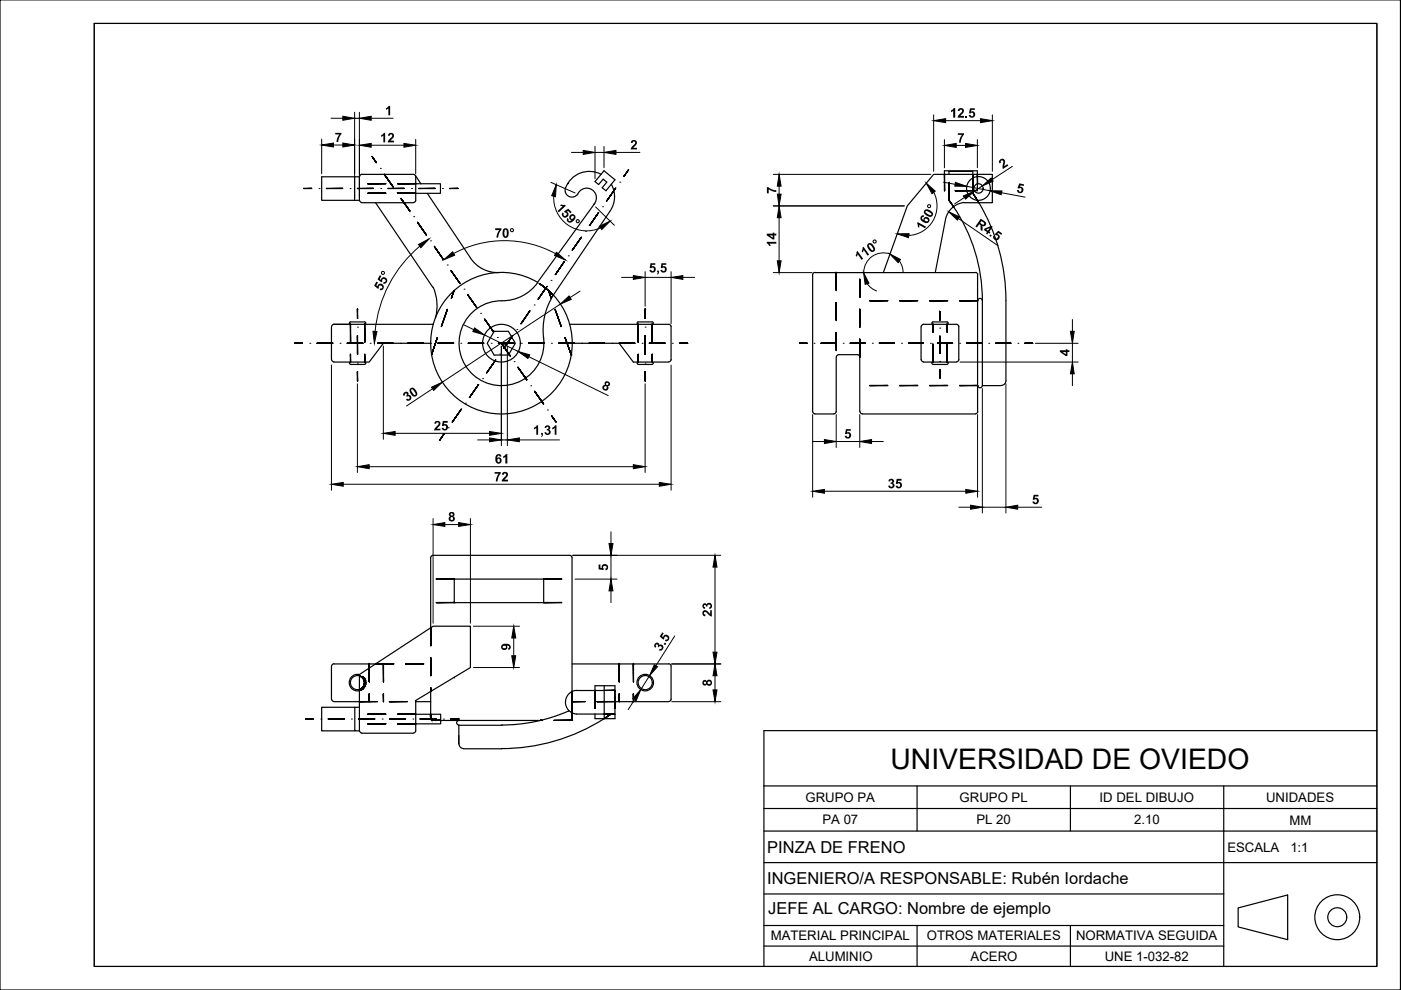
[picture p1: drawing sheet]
<svg xmlns="http://www.w3.org/2000/svg" width="297mm" height="210mm" viewBox="0 0 297 210" stroke-linecap="round" stroke-linejoin="round" font-family="sans-serif">
<!-- layer: 01_Contornos -->
<g fill="none" stroke="#000" stroke-width=".25">
<path d="M0 0h296.9v209.9h-296.9zM20 5h271.9v199.9h-271.9zM75.2 37.5v5M76.2 37.5h-8v5h7M76.2 37.5v5M76.7 37h10.9M76.7 37l-.4 .2-.1 .3M87.7 37l.4 .2v.3v5l-.2 .4h-.2M88.1 37.2l1.1 1.8M88.1 39h5.3v2h-5.3M119.9 39.8a1.5 1.5 0 0 0 1 2 1.5 1.5 0 0 0 1.9-1.1 2.05 2.05 0 0 1 2.9-.3 2.05 2.05 0 0 1 .2 3M120.3 38.9h.1"/>
<path d="M127.5 37a5.4 5.4 0 0 0-7.6 2.8M128.1 36.2l2.3 1.9-1.9 2.3-.8-.6 1-1.2-.8-.6-1 1.1-.7-.6zM129.6 39a5.4 5.4 0 0 1-.3 5.8l-12 17.8M200.2 37v-.8h7v.8M201.2 37v-.7h5v.7M207.2 39v1.4h-.9M75.2 42.5h1M76.2 42.5l.1 .2 .4 .2M76.7 43h10.9M79.6 43l12.2 17.9M90.6 41l9.1 13.7M99.7 54.7a6.9 6.9 0 0 0 6.1 3.1"/>
<path d="M126.1 43.1l-12.1 16.8M172.8 57.8h34l.4 .2 .1 .2M172.8 57.8l-.4 .2-.1 .3v28.9l.2 .5h.3M200.5 46.4l-2.2 11.4M202.2 43.8a35.5 35.5 0 0 1 6.1 19.9M204.4 42.9a4.6 4.6 0 0 0-3.9 3.5M204.4 43h6v-6h-12.4l-5.6 6.7-5.1 14.1M207.3 58.3v29M207.5 42.9a40.5 40.5 0 0 1 5.8 20.9v16.9a1.07 1.07 0 0 1-1 1.1h-4v-18M70.3 69.3v7M70.3 76.2l.1 .3 .4 .2M70.8 68.8h21"/>
<path d="M70.8 68.8h-.2l-.3 .5M74.3 77.3h3M74.3 76.8l-.2 .2 .2 .2M77.3 68.3h-3l-.2 .2 .2 .2M77.3 68.3l.3 .2-.3 .2M77.3 76.8l.3 .2-.3 .2M91.3 72.8h-10l-3 4h-7.5M91.8 60.9a9.9 9.9 0 0 1 .5 6.5M91.9 68.7l-.1 .1M104.8 70.2h3l1.5 2.6-1.5 2.5h-3l-1.5-2.5zM117.3 62.6a15 15 0 0 1-6.3 24.4 15 15 0 0 1-19.6-15.9 15 15 0 0 1 22.6-11.2 9.5 9.5 0 0 1-8.6 3.9 9 9 0 0 0-8 10 9 9 0 0 0 10.1 7.9 9 9 0 0 0 7.7-10.2M117.3 62.6a13.6 13.6 0 0 0-2 9.1"/>
<path d="M120.7 68.8h21.1l.4 .2 .1 .3M121.3 72.8h10l3 4h7.5M135.3 77.3h3M135.3 76.8l-.2 .2 .2 .2M138.3 68.3h-3l-.2 .2 .2 .2M138.3 68.3l.2 .2-.2 .2M138.3 76.8l.2 .2-.2 .2M142.3 76.2l-.3 .5h-.2M142.3 69.3v7M177.3 75.7v11.5l-.1 .3-.4 .2M177.8 75.2h4M177.8 75.2l-.4 .2-.1 .3"/>
<path d="M181.8 75.2l.4 .2 .1 .3v11.6M195.3 69.3v7M195.3 76.2l.1 .3 .4 .2M195.3 69.3l.1-.3 .4-.2h7h.2l.3 .5M195.8 76.8h7M197.8 68.3h3l.2 .2-.2 .2M197.8 77.3h3M197.8 76.8l-.2 .2 .2 .2M197.8 68.3l-.2 .2 .2 .2M200.8 76.8l.2 .2-.2 .2M203.3 76.2l-.1 .3-.4 .2M203.3 69.3v7"/>
<path d="M207.3 63.7a.49 .49 0 0 1 .5-.4 .49 .49 0 0 1 .5 .4M172.8 87.8h4M182.3 87.2l.1 .3 .4 .2M182.8 87.8h24M207.3 87.2l-.1 .3-.4 .2M207.3 81.7a.49 .49 0 0 0 .5 .5 .49 .49 0 0 0 .5-.5M91.3 133.1v-14.9l.3-.4h29.4l.3 .4v28.4M96.3 122.8h19v5h-19zM70.3 141.2v7.1M70.3 148.2l.1 .3 .4 .2M70.8 140.8h8.9M70.8 148.8h5.4"/>
<path d="M70.8 140.7l-.4 .3-.1 .2M75.2 150h-7v5h7M76.2 143l15.6-10.2h7.9v8.7l-11.6 7v6.5l-.2 .4h-.2M76.2 150h-1v5h1M76.2 143v12M76.2 143.3a1.5 1.5 0 0 0-1.9 1.4 1.5 1.5 0 0 0 1.9 1.5M76.2 143a1.76 1.76 0 0 0-2.2 1.7 1.76 1.76 0 0 0 2.2 1.7M76.2 154.9l.1 .3 .4 .2M76.7 155.5h10.9M88.1 151.4h5.3v2.1h-5.3M88.1 148.8h3.2M91.3 146.6v4.8"/>
<path d="M93.4 152.8h21.2M96.3 143.6v.1M97.3 152.8a.49 .49 0 0 0-.5 .4 .49 .49 0 0 0 .5 .5M97.3 157.7a.99 .99 0 0 0 1 1M98.3 158.8h8M106.5 153.8h-9.2v3.9M120.6 150.7a35.9 35.9 0 0 1-14.3 3M121.3 140.8h20.5M122.2 146.4h5.9M122.2 146.4a2.52 2.52 0 0 0-2.3 2.5 2.52 2.52 0 0 0 2.3 2.5h5.9M126.2 146.4v-1h4.2v7h-4.2v-1M128.1 145.4v7"/>
<path d="M128.1 152.4a40.5 40.5 0 0 1-21.8 6.3M130.4 148.8h11.4M141.8 140.7l.4 .3 .1 .2M142.3 141.2v7l-.3 .5h-.2M291.9 154.9h-129.9v50M162 176.2h129.9M162 166.6h129.9M162 171.4h129.9M194.4 166.6v9.6M226.9 166.6v9.6M259.5 166.6v38.3M162 182.9h129.9"/>
<path d="M162 189.5h97.5M162 196.2h97.5M194.4 196.2v8.7M226.9 196.2v8.7M262.5 192.5l10.5-2.7v9.4l-10.5-2.7zM162 200.6h97.5"/>
<circle cx="207.5" cy="40" r="2.52"/>
<circle cx="207.5" cy="40" r=".99"/>
<circle cx="106.3" cy="72.8" r="4"/>
<circle cx="136.8" cy="144.7" r="1.76"/>
<circle cx="136.8" cy="144.7" r="1.5"/>
<circle cx="283.5" cy="194.5" r="4.8"/>
<circle cx="283.5" cy="194.5" r="2.01"/>
</g>
<!-- layer: 02_Ocultas -->
<g fill="#000" stroke="#000" stroke-width=".21">
<path d="M78 39h3.8zM78 39l3.8-.1zM78 39l3.8-.1zM78 38.9h3.8z"/>
<path d="M84.3 39h3.8zM84.3 39l3.8-.1zM84.3 39l3.8-.1zM84.3 38.9h3.8z"/>
<path d="M207.2 37l.1 2zM207.2 37l.1 2zM207.2 37l.1 2zM207.2 37v2z"/>
<path d="M78 41h3.8zM78 41h3.8zM78 41h3.8zM78 41h3.8z"/>
<path d="M84.3 41h3.8zM84.3 41h3.8zM84.3 41h3.8zM84.3 41h3.8z"/>
<path d="M177.3 57.8v3.8zM177.3 57.8v3.8zM177.3 57.8v3.8zM177.3 57.8v3.8z"/>
<path d="M200.2 37v3.4zM200.2 37l.1 3.4zM200.2 37l.1 3.4zM200.2 37l.1 3.4z"/>
<path d="M201.2 38.7v3.8zM201.2 38.7l.1 3.8zM201.2 38.7l.1 3.8zM201.2 38.7l.1 3.8z"/>
<path d="M201.2 42.5l1 1.4zM201.2 42.5l1 1.4zM201.2 42.5l1 1.4zM201.2 42.5l1 1.4z"/>
<path d="M206.2 37.1v3.9zM206.2 37.1l.1 3.9zM206.2 37.1l.1 3.9zM206.2 37.1l.1 3.9z"/>
<path d="M202.5 40.4h3.8zM202.5 40.4h3.8zM202.5 40.4h3.8zM202.5 40.4h3.8z"/>
<path d="M206.2 41l1.3 2zM206.2 41l1.4 2zM206.2 41l1.4 2zM206.2 41l1.4 2z"/>
<path d="M74.3 68.8v3.8zM74.3 68.8v3.8zM74.3 68.8v3.8zM74.3 68.8v3.8z"/>
<path d="M74.3 75.1v1.7zM74.3 75.1v1.7zM74.3 75.1v1.7zM74.3 75.1v1.7z"/>
<path d="M77.3 68.8v3.8zM77.3 68.8v3.8zM77.3 68.8v3.8zM77.3 68.8v3.8z"/>
<path d="M77.3 75.1v1.7zM77.3 75.1v1.7zM77.3 75.1v1.7zM77.3 75.1v1.7z"/>
<path d="M92.7 71.6l-1.2 3.6zM92.7 71.6l-1.2 3.6zM92.7 71.6l-1.2 3.6zM92.8 71.6l-1.3 3.6z"/>
<path d="M94.8 65.6l-1.2 3.6zM94.8 65.6l-1.2 3.6zM94.8 65.6l-1.2 3.6zM94.9 65.6l-1.3 3.6z"/>
<path d="M96.3 61.6l-.6 1.6zM96.3 61.6l-.6 1.6zM96.3 61.6l-.6 1.6zM96.3 61.6l-.6 1.6z"/>
<path d="M114.4 60.2l.5 .3zM114.4 60.2l.5 .3zM114.4 60.2l.5 .3zM114.4 60.2l.5 .3z"/>
<path d="M114.9 60.5l.8 .6zM114.9 60.5l.8 .6zM114.9 60.5l.8 .6zM114.9 60.5l.8 .6z"/>
<path d="M115.7 61.1l.8 .8zM115.7 61.1l.8 .8zM115.7 61.1l.8 .7zM115.7 61.1l.8 .7z"/>
<path d="M116.3 61.6l.5 1.6zM116.3 61.6l.6 1.6zM116.3 61.6l.6 1.6zM116.3 61.6l.6 1.6z"/>
<path d="M116.5 61.9l.8 .7zM116.5 61.9l.8 .7zM116.5 61.9l.8 .7zM116.6 61.8l.7 .8z"/>
<path d="M117.7 65.6l1.3 3.6zM117.7 65.6l1.3 3.6zM117.7 65.6l1.3 3.6zM117.7 65.6l1.3 3.6z"/>
<path d="M119.8 71.6l1.3 3.6zM119.8 71.6l1.3 3.6zM119.8 71.6l1.3 3.6zM119.8 71.6l1.3 3.6z"/>
<path d="M135.3 68.8v3.8zM135.3 68.8v3.8zM135.3 68.8v3.8zM135.3 68.8v3.8z"/>
<path d="M135.3 75.1v1.7zM135.3 75.1v1.7zM135.3 75.1v1.7zM135.3 75.1v1.7z"/>
<path d="M138.3 68.8v3.8zM138.3 68.8v3.8zM138.3 68.8v3.8zM138.3 68.8v3.8z"/>
<path d="M138.3 75.1v1.7zM138.3 75.1v1.7zM138.3 75.1v1.7zM138.3 75.1v1.7z"/>
<path d="M177.3 64.1v3.9zM177.3 64.1v3.9zM177.3 64.1v3.9zM177.3 64.1v3.9z"/>
<path d="M177.3 70.5v3.8zM177.3 70.5v3.8zM177.3 70.5v3.8zM177.3 70.5v3.8z"/>
<path d="M182.3 71.9v3.8zM182.3 71.9v3.8zM182.3 71.9v3.8zM182.3 71.9v3.8z"/>
<path d="M182.3 65.5v3.9zM182.3 65.5v3.9zM182.3 65.5v3.9zM182.3 65.5v3.9z"/>
<path d="M182.3 59.2v3.8zM182.3 59.2v3.8zM182.3 59.2v3.8zM182.3 59.2v3.8z"/>
<path d="M184.4 63.8h3.8zM184.4 63.8l3.8-.1zM184.4 63.8l3.8-.1zM184.4 63.7h3.8z"/>
<path d="M190.8 63.8h3.8zM190.8 63.8l3.8-.1zM190.8 63.8l3.8-.1zM190.8 63.7h3.8z"/>
<path d="M197.8 73v3.8zM197.8 73v3.8zM197.8 73v3.8zM197.8 73v3.8z"/>
<path d="M197.8 68.8v1.6zM197.8 68.8v1.6zM197.8 68.8v1.6zM197.8 68.8v1.6z"/>
<path d="M200.8 73v3.8zM200.8 73v3.8zM200.8 73v3.8zM200.8 73v3.8z"/>
<path d="M200.8 68.8v1.6zM200.8 68.8v1.6zM200.8 68.8v1.6zM200.8 68.8v1.6z"/>
<path d="M197.1 63.8h3.8zM197.1 63.8l3.8-.1zM197.1 63.8l3.8-.1zM197.1 63.7h3.8z"/>
<path d="M203.5 63.8h3.8zM203.5 63.8l3.8-.1zM203.5 63.8l3.8-.1zM203.5 63.7h3.8z"/>
<path d="M184.4 81.8h3.8zM184.4 81.8l3.8-.1zM184.4 81.8l3.8-.1zM184.4 81.7h3.8z"/>
<path d="M190.8 81.8h3.8zM190.8 81.8l3.8-.1zM190.8 81.8l3.8-.1zM190.8 81.7h3.8z"/>
<path d="M197.1 81.8h3.8zM197.1 81.8l3.8-.1zM197.1 81.8l3.8-.1zM197.1 81.7h3.8z"/>
<path d="M203.5 81.8h3.8zM203.5 81.8l3.8-.1zM203.5 81.8l3.8-.1zM203.5 81.7h3.8z"/>
<path d="M91.3 133.1l.1 3.8zM91.3 133.1l.1 3.8zM91.3 133.1l.1 3.8zM91.3 133.1v3.8z"/>
<path d="M91.3 139.5l.1 3.8zM91.3 139.5l.1 3.8zM91.3 139.5l.1 3.8zM91.3 139.5v3.8z"/>
<path d="M92.5 122.8h3.8zM92.5 122.8l3.8-.1zM92.5 122.8l3.8-.1zM92.5 122.7h3.8z"/>
<path d="M92.5 127.8h3.8zM92.5 127.8l3.8-.1zM92.5 127.8l3.8-.1zM92.5 127.7h3.8z"/>
<path d="M115.3 127.7h3.8zM115.3 127.8l3.8-.1zM115.3 127.8l3.8-.1zM115.3 127.8h3.8z"/>
<path d="M115.3 122.7h3.8zM115.3 122.8l3.8-.1zM115.3 122.8l3.8-.1zM115.3 122.8h3.8z"/>
<path d="M76.2 148.7h3.8zM76.2 148.8l3.8-.1zM76.2 148.8l3.8-.1zM76.2 148.8h3.8z"/>
<path d="M76.2 146.1l.3-.1zM76.2 146.2l.3-.2zM76.2 146.2l.3-.2zM76.2 146.2l.3-.1z"/>
<path d="M76.2 146.4l.3-.1zM76.2 146.4l.3-.1zM76.2 146.4l.3-.1zM76.2 146.4l.3-.1z"/>
<path d="M76.5 146l.3-.2zM76.5 146.1l.3-.3zM76.8 145.8l-.3 .3zM76.5 146.1l.3-.2z"/>
<path d="M76.2 143.4h.3zM76.2 143.4h.3zM76.2 143.3l.3 .1zM76.2 143.3l.3 .1z"/>
<path d="M76.5 146.3l.4-.2zM76.5 146.3l.4-.2zM76.5 146.3l.4-.2zM76.5 146.3l.4-.2z"/>
<path d="M76.8 145.8l.2-.2zM77 145.6l-.2 .3zM77 145.6l-.2 .3zM77 145.6l-.2 .3z"/>
<path d="M76.5 143.4l.3 .3zM76.5 143.4l.3 .3zM76.5 143.4l.3 .2zM76.5 143.4l.3 .2z"/>
<path d="M77.1 145.8l-.2 .3zM77.1 145.8l-.2 .3zM77.1 145.8l-.2 .3zM77.1 145.8l-.2 .3z"/>
<path d="M77.1 145.4l-.1 .2zM77.1 145.4l-.1 .2zM77.1 145.4l-.1 .2zM77.1 145.4l-.1 .2z"/>
<path d="M76.8 143.7l.2 .2zM76.8 143.7l.2 .1zM76.8 143.7l.2 .1zM76.8 143.7l.2 .1z"/>
<path d="M77.2 145l-.1 .4zM77.2 145l-.1 .4zM77.2 145v.4zM77.2 145v.4z"/>
<path d="M77 143.9l.1 .2zM77 143.9l.2 .2zM77 143.9l.2 .2zM77 143.9l.2 .2z"/>
<path d="M77.3 145.5l-.2 .3zM77.3 145.5l-.2 .3zM77.3 145.5l-.1 .3zM77.3 145.5l-.1 .3z"/>
<path d="M76.9 143.4l.2 .3zM76.9 143.4l.3 .3zM76.9 143.4l.3 .3zM76.9 143.4l.3 .3z"/>
<path d="M77.3 144.8l-.1 .2zM77.3 144.8l-.1 .2zM77.3 144.8v.2zM77.3 144.8v.2z"/>
<path d="M77.1 144.1l.1 .4zM77.1 144.1l.2 .4zM77.1 144.1l.2 .4zM77.1 144.1l.2 .4z"/>
<path d="M77.2 144.5l.1 .3zM77.2 144.5l.1 .3zM77.2 144.5l.1 .3zM77.2 144.5l.1 .3z"/>
<path d="M77.5 145.1l-.2 .4zM77.5 145.1l-.2 .4zM77.5 145.1l-.1 .4zM77.5 145.1l-.1 .4z"/>
<path d="M77.1 143.7l.2 .3zM77.1 143.7l.3 .3zM77.1 143.7l.3 .3zM77.1 143.7l.3 .3z"/>
<path d="M77.5 144.8v.3zM77.5 144.8v.3zM77.5 144.8v.3zM77.5 144.8v.3z"/>
<path d="M77.3 144l.2 .4zM77.3 144l.2 .4zM77.3 144l.2 .4zM77.3 144l.2 .4z"/>
<path d="M77.5 144.4v.4zM77.5 144.4l.1 .4zM77.5 144.4l.1 .4zM77.5 144.4l.1 .4z"/>
<path d="M78.3 140.8v3.8zM78.3 140.8v3.8zM78.3 140.8v3.8zM78.3 140.8v3.8z"/>
<path d="M78.3 147.1v1.7zM78.3 147.1v1.7zM78.3 147.1v1.7zM78.3 147.1v1.7z"/>
<path d="M79.7 140.7h3.8zM79.7 140.8l3.8-.1zM79.7 140.8l3.8-.1zM79.7 140.8h3.8z"/>
<path d="M81.3 140.8v3.8zM81.3 140.8v3.8zM81.3 140.8v3.8zM81.3 140.8v3.8z"/>
<path d="M81.3 147.1v1.7zM81.3 147.1v1.7zM81.3 147.1v1.7zM81.3 147.1v1.7z"/>
<path d="M78 151.4h3.8zM78 151.4h3.8zM78 151.4h3.8zM78 151.4h3.8z"/>
<path d="M78 153.5h3.8zM78 153.5l3.8-.1zM78 153.5l3.8-.1zM78 153.4h3.8z"/>
<path d="M82.5 148.7h3.9zM82.5 148.8l3.9-.1zM82.5 148.8l3.9-.1zM82.5 148.8h3.9z"/>
<path d="M86 140.7h3.8zM86 140.8l3.8-.1zM86 140.8l3.8-.1zM86 140.8h3.8z"/>
<path d="M84.3 151.4h3.8zM84.3 151.4h3.8zM84.3 151.4h3.8zM84.3 151.4h3.8z"/>
<path d="M84.3 153.5h3.8zM84.3 153.5l3.8-.1zM84.3 153.5l3.8-.1zM84.3 153.4h3.8z"/>
<path d="M91.3 152.2l.1 .2zM91.3 152.2l.1 .2zM91.3 152.2l.1 .2zM91.3 152.2l.1 .2z"/>
<path d="M91.3 151.4l.1 .8zM91.3 151.4l.1 .8zM91.3 151.4l.1 .8zM91.3 151.4v.8z"/>
<path d="M91.3 145.8l.1 .8zM91.3 145.8l.1 .8zM91.3 145.8l.1 .8zM91.3 145.8v.8z"/>
<path d="M91.4 152.4l.1 .2zM91.4 152.4l.1 .2zM91.4 152.4l.1 .2zM91.4 152.4v.2z"/>
<path d="M91.4 152.5l.2 .1zM91.4 152.6h.2zM91.4 152.6l.2 .1zM91.4 152.6l.2 .1z"/>
<path d="M91.6 152.6l.2 .1zM91.6 152.7h.2zM91.6 152.7h.2zM91.6 152.7h.2z"/>
<path d="M91.8 152.7h1.6zM91.8 152.8l1.6-.1zM91.8 152.8l1.6-.1zM91.8 152.8h1.6z"/>
<path d="M114.6 152.8h.3zM114.6 152.8l.3-.1zM114.6 152.8l.3-.1zM114.6 152.7h.3z"/>
<path d="M121.3 146.6v2.2zM121.3 146.6v2.2zM121.3 146.6v2.2zM121.3 146.6v2.2z"/>
<path d="M117.5 152.8h3.8zM117.5 152.8l3.8-.1zM117.5 152.8l3.8-.1zM117.5 152.7h3.8z"/>
<path d="M121.3 148.8v3.8zM121.3 148.8v3.8zM121.3 148.8v3.8zM121.3 148.8v3.8z"/>
<path d="M121.3 148.8h2.7zM121.3 148.8l2.7-.1zM121.3 148.8l2.7-.1zM121.3 148.7h2.7z"/>
<path d="M126.2 146.4v3.8zM126.2 146.4v3.8zM126.2 146.4v3.8zM126.2 146.4v3.8z"/>
<path d="M128.1 152.3l1.5-.9zM128.1 152.4l1.5-1zM128.1 152.4l1.5-1zM128.1 152.4l1.5-1z"/>
<path d="M128.1 151.4h2.2zM128.1 151.4h2.2zM128.1 151.4h2.2zM128.1 151.4h2.2z"/>
<path d="M128.1 146.4h2.2zM128.1 146.4h2.2zM128.1 146.4h2.2zM128.1 146.4h2.2z"/>
<path d="M130.3 146.4v3.8zM130.3 146.4v3.8zM130.3 146.4v3.8zM130.3 146.4v3.8z"/>
<path d="M126.6 148.8h3.8zM126.6 148.8l3.8-.1zM126.6 148.8l3.8-.1zM126.6 148.7h3.8z"/>
<path d="M131.3 140.8v3.8zM131.3 140.8v3.8zM131.3 140.8v3.8zM131.3 140.8v3.8z"/>
<path d="M131.3 147.1v1.7zM131.3 147.1v1.7zM131.3 147.1v1.7zM131.3 147.1v1.7z"/>
<path d="M134.3 140.8v3.8zM134.3 140.8v3.8zM134.3 140.8v3.8zM134.3 140.8v3.8z"/>
<path d="M134.3 147.1v1.7zM134.3 147.1v1.7zM134.3 147.1v1.7zM134.3 147.1v1.7z"/>
</g>
<g fill="none" stroke="#000" stroke-width=".21">
<path d="M78 38.9l3.8 .1zM84.3 38.9l3.8 .1zM88.1 38.9v.1M200.2 37l.1 3.4zM200.2 37h.1M201.2 38.7l.1 3.8zM206.2 37.1l.1 3.9zM207.2 37h.1M207.2 37l.1 2zM207.2 39h.1M78 41h3.8zM84.3 41h3.8z"/>
<path d="M88.1 41h.1M177.3 57.8h.1M177.3 57.8v3.8zM182.3 59.2v3.8zM200.2 40.4h.1M201.2 42.5l1 1.4zM201.2 42.5h.1M202.2 43.9h.1M202.5 40.4h3.8zM206.2 41l1.4 2zM206.2 41h.1M206.3 40.4h.1"/>
<path d="M207.5 43h.1M74.3 68.8h.1M74.3 68.8v3.8zM74.3 75.1v1.7zM74.3 76.8h.1M77.3 68.8h.1M77.3 68.8v3.8zM77.3 75.1v1.7zM77.3 76.8h.1M91.5 75.2h.1M92.7 71.6l-1.2 3.6zM94.8 65.6l-1.2 3.6z"/>
<path d="M96.3 61.6l-.6 1.6zM96.3 61.6h.1M114.4 60.2l.5 .3zM114.9 60.5l.8 .6zM114.9 60.5h.1M115.7 61.1l.8 .8zM115.7 61.1h.1M116.3 61.6l.6 1.6zM116.3 61.6h.1M116.5 61.9h.1M116.6 61.8l.7 .8zM117.3 62.6h.1"/>
<path d="M117.7 65.6l1.3 3.6zM119.8 71.6l1.3 3.6zM121.1 75.2h.1M135.3 68.8h.1M135.3 68.8v3.8zM135.3 75.1v1.7zM135.3 76.8h.1M138.3 68.8h.1M138.3 68.8v3.8zM138.3 75.1v1.7zM138.3 76.8h.1M177.3 64.1v3.9z"/>
<path d="M177.3 70.5v3.8zM182.3 75.7h.1M182.3 71.9v3.8zM182.3 65.5v3.9zM184.4 63.7l3.8 .1zM190.8 63.7l3.8 .1zM197.1 63.7l3.8 .1zM197.8 76.8h.1M197.8 73v3.8zM197.8 68.8v1.6zM197.8 68.8h.1M200.8 76.8h.1"/>
<path d="M200.8 73v3.8zM200.8 68.8v1.6zM200.8 68.8h.1M203.5 63.7l3.8 .1zM207.3 63.7v.1M184.4 81.7l3.8 .1zM190.8 81.7l3.8 .1zM197.1 81.7l3.8 .1zM203.5 81.7l3.8 .1zM207.3 81.7v.1M91.3 133.1h.1M91.3 133.1l.1 3.8z"/>
<path d="M91.3 139.5l.1 3.8zM92.5 122.7l3.8 .1zM92.5 127.7l3.8 .1zM96.3 122.7v.1M96.3 127.7v.1M115.3 127.7v.1M115.3 127.7l3.8 .1zM115.3 122.7v.1M115.3 122.7l3.8 .1zM76.2 148.7v.1M76.2 148.7l3.8 .1zM76.2 146.2h.1"/>
<path d="M76.2 146.1l.3-.1zM76.2 143.3l.3 .1zM76.2 146.4h.1M76.2 146.4l.3-.1zM76.5 146.1h.1M76.5 146l.3-.2zM76.5 143.4l.3 .3zM76.5 143.4h.1M76.5 146.3h.1M76.5 146.3l.4-.2zM76.8 145.9h.1M76.8 143.7l.2 .1z"/>
<path d="M76.8 143.7h.1M76.9 146.1h.1M76.9 143.4l.3 .3zM77 145.6l-.2 .3zM77 145.6h.1M77 143.9l.2 .2zM77 143.9h.1M77.1 145.4l-.1 .2zM77.1 145.4h.1M77.1 144.1l.2 .4zM77.1 144.1h.1M77.1 145.8l-.2 .3z"/>
<path d="M77.1 145.8h.1M77.1 143.7l.3 .3zM77.1 143.7h.1M77.2 145l-.1 .4zM77.2 145h.1M77.2 144.5l.1 .3zM77.2 144.5h.1M77.3 144.8l-.1 .2zM77.3 144.8h.1M77.3 145.5l-.2 .3zM77.3 145.5h.1M77.3 144l.2 .4z"/>
<path d="M77.3 144h.1M77.5 145.1l-.2 .4zM77.5 145.1h.1M77.5 144.4l.1 .4zM77.5 144.4h.1M77.5 144.8v.3zM77.5 144.8h.1M78 151.4h3.8zM78 153.4l3.8 .1zM78.3 140.8h.1M78.3 140.8v3.8zM78.3 147.1v1.7z"/>
<path d="M78.3 148.8h.1M79.7 140.7v.1M79.7 140.7l3.8 .1zM81.3 140.8h.1M81.3 140.8v3.8zM81.3 147.1v1.7zM81.3 148.8h.1M82.5 148.7l3.9 .1zM84.3 151.4h3.8zM84.3 153.4l3.8 .1zM86 140.7l3.8 .1zM88.1 151.4h.1"/>
<path d="M88.1 153.4v.1M91.3 152.2h.1M91.3 152.2l.1 .2zM91.3 151.4h.1M91.3 151.4l.1 .8zM91.3 145.8l.1 .8zM91.3 146.6h.1M91.4 152.4h.1M91.4 152.4l.1 .2zM91.4 152.6h.1M91.4 152.5l.2 .2zM91.6 152.7h.1"/>
<path d="M91.6 152.6l.2 .1zM91.8 152.7h.1M91.8 152.7v.1M91.8 152.7l1.6 .1zM93.4 152.7v.1M114.6 152.7l.3 .1zM114.6 152.8h.1M117.5 152.7l3.8 .1zM121.3 148.7l2.7 .1zM121.3 148.7v.1M121.3 148.8h.1M121.3 146.6v2.2z"/>
<path d="M121.3 146.6h.1M121.3 148.8v3.8zM121.3 152.7v.1M126.2 146.4h.1M126.2 146.4v3.8zM126.6 148.7l3.8 .1zM128.1 152.4h.1M128.1 152.3l1.5-.9zM128.1 151.4h2.2zM128.1 151.4h.1M128.1 146.4h2.2zM128.1 146.4h.1"/>
<path d="M129.6 151.4h.1M130.3 146.4h.1M130.3 146.4v3.8zM130.3 151.4h.1M130.4 148.7v.1M131.3 140.8h.1M131.3 140.8v3.8zM131.3 147.1v1.7zM131.3 148.8h.1M134.3 140.8h.1M134.3 140.8v3.8zM134.3 147.1v1.7z"/>
<path d="M134.3 148.8h.1"/>
</g>
<!-- layer: 03_Ejes -->
<g fill="#000" stroke="#000" stroke-width=".21">
<path d="M64.4 39.9h1.7zM64.4 40l1.7-.1zM64.4 40l1.7-.1zM64.4 40h1.7z"/>
<path d="M69.2 39.9h3.4zM69.2 40l3.4-.1zM69.2 40l3.4-.1zM69.2 40h3.4z"/>
<path d="M75.8 39.9h3.4zM75.8 40l3.4-.1zM75.8 40l3.4-.1zM75.8 40h3.4z"/>
<path d="M78.9 33.2l.9 1.3zM78.9 33.2l.9 1.3zM78.9 33.2l.9 1.3zM78.9 33.2l.9 1.3z"/>
<path d="M82.3 39.9h3.4zM82.3 40l3.4-.1zM82.3 40l3.4-.1zM82.3 40h3.4z"/>
<path d="M81.4 37l1.9 2.6zM81.4 37l2 2.6zM81.4 37l2 2.6zM81.5 36.9l1.9 2.7z"/>
<path d="M88.8 39.9h3.4zM88.8 40l3.4-.1zM88.8 40l3.4-.1zM88.8 40h3.4z"/>
<path d="M95.4 39.9h1.7zM95.4 40l1.7-.1zM95.4 40l1.7-.1zM95.4 40h1.7z"/>
<path d="M133.2 36l-1 1.4zM133.2 36l-.9 1.4zM133.2 36l-.9 1.4zM133.2 36l-.9 1.4z"/>
<path d="M85 42.1l1.9 2.7zM85 42.1l1.9 2.6zM85 42.1l1.9 2.6zM85 42.1l1.9 2.6z"/>
<path d="M88.6 47.2l1.8 2.7zM88.6 47.2l1.8 2.6zM88.6 47.2l1.8 2.6zM88.6 47.2l1.8 2.6z"/>
<path d="M92.1 52.3l1.9 2.7zM92.1 52.3l1.9 2.7zM92.1 52.3l1.9 2.7zM92.1 52.3l1.9 2.7z"/>
<path d="M119.6 55.5l-1.9 2.7zM119.6 55.5l-1.9 2.7zM119.6 55.5l-1.8 2.7zM119.6 55.5l-1.8 2.7z"/>
<path d="M123.2 50.3l-1.9 2.7zM123.2 50.3l-1.8 2.7zM123.2 50.3l-1.8 2.7zM123.3 50.3l-1.9 2.7z"/>
<path d="M126.9 45.1l-1.9 2.7zM126.9 45.1l-1.9 2.7zM126.9 45.1l-1.9 2.7zM126.9 45.1l-1.9 2.7z"/>
<path d="M130.5 39.9l-1.9 2.7zM130.5 39.9l-1.8 2.7zM130.5 39.9l-1.8 2.7zM130.5 39.9l-1.8 2.7z"/>
<path d="M62.5 72.7h1.6zM62.5 72.8l1.6-.1zM62.5 72.8l1.6-.1zM62.5 72.8h1.6z"/>
<path d="M67.2 72.7h3.4zM67.2 72.8l3.4-.1zM67.2 72.8l3.4-.1zM67.2 72.8h3.4z"/>
<path d="M73.6 72.7h3.4zM73.6 72.8l3.4-.1zM73.6 72.8l3.4-.1zM73.6 72.8h3.4z"/>
<path d="M75.8 65.5v2zM75.8 65.5v2zM75.8 65.5v2zM75.8 65.5v2z"/>
<path d="M75.8 71.2v4zM75.8 71.2v4zM75.8 71.2v4zM75.8 71.2v4z"/>
<path d="M75.8 78.8v2zM75.8 78.8v2zM75.8 78.8v2zM75.8 78.8v2z"/>
<path d="M80.1 72.7h3.3zM80.1 72.8l3.3-.1zM80.1 72.8l3.3-.1zM80.1 72.8h3.3z"/>
<path d="M86.4 72.7h3.4zM86.4 72.8l3.4-.1zM86.4 72.8l3.4-.1zM86.4 72.8h3.4z"/>
<path d="M92.8 72.7h3.4zM92.8 72.8l3.4-.1zM92.8 72.8l3.4-.1zM92.8 72.8h3.4z"/>
<path d="M95.6 57.4l1.9 2.7zM95.6 57.4l1.9 2.7zM95.6 57.4l1.9 2.7zM95.7 57.4l1.8 2.7z"/>
<path d="M99.3 72.7h3.3zM99.3 72.8l3.3-.1zM99.3 72.8l3.3-.1zM99.3 72.8h3.3z"/>
<path d="M99.2 62.5l1.8 2.7zM99.2 62.5l1.9 2.7zM99.2 62.5l1.9 2.7zM99.2 62.5l1.9 2.7z"/>
<path d="M105.1 76.3l-1.9 2.8zM105.1 76.3l-1.9 2.8zM105.1 76.3l-1.9 2.8zM105.1 76.3l-1.9 2.8z"/>
<path d="M102.7 67.7l1.9 2.6zM102.7 67.7l1.9 2.6zM102.7 67.7l1.9 2.6zM102.7 67.7l1.9 2.6z"/>
<path d="M105.7 72.7h3.3zM105.7 72.8l3.3-.1zM105.7 72.8l3.3-.1zM105.7 72.8h3.3z"/>
<path d="M108.7 71.1l-1.9 2.7zM108.7 71.1l-1.9 2.7zM108.7 71.1l-1.9 2.7zM108.7 71.1l-1.9 2.7z"/>
<path d="M106.3 72.8l1.9 2.7zM106.3 72.8l1.9 2.7zM106.3 72.8l1.9 2.6zM106.3 72.8l1.9 2.6z"/>
<path d="M112.3 65.9l-1.9 2.7zM112.3 65.9l-1.9 2.7zM112.3 65.9l-1.8 2.7zM112.4 65.9l-1.9 2.7z"/>
<path d="M112.1 72.7h3.3zM112.1 72.8l3.3-.1zM112.1 72.8l3.3-.1zM112.1 72.8h3.3z"/>
<path d="M116 60.7l-1.9 2.7zM116 60.7l-1.9 2.7zM116 60.7l-1.9 2.7zM116 60.7l-1.9 2.7z"/>
<path d="M118.4 72.7h3.4zM118.4 72.8l3.4-.1zM118.4 72.8l3.4-.1zM118.4 72.8h3.4z"/>
<path d="M124.9 72.7h3.3zM124.9 72.8l3.3-.1zM124.9 72.8l3.3-.1zM124.9 72.8h3.3z"/>
<path d="M131.3 72.7h3.3zM131.3 72.8l3.3-.1zM131.3 72.8l3.3-.1zM131.3 72.8h3.3z"/>
<path d="M136.8 65.5v2zM136.8 65.5v2zM136.8 65.5v2zM136.8 65.5v2z"/>
<path d="M136.8 71.2v4zM136.8 71.2v4zM136.8 71.2v4zM136.8 71.2v4z"/>
<path d="M136.8 78.8v2zM136.8 78.8v2zM136.8 78.8v2zM136.8 78.8v2z"/>
<path d="M137.7 72.7h3.3zM137.7 72.8l3.3-.1zM137.7 72.8l3.3-.1zM137.7 72.8h3.3z"/>
<path d="M144.1 72.7h1.7zM144.1 72.8l1.7-.1zM144.1 72.8l1.7-.1zM144.1 72.8h1.7z"/>
<path d="M169.5 72.7h1.6zM169.5 72.8l1.6-.1zM169.5 72.8l1.6-.1zM169.5 72.8h1.6z"/>
<path d="M174.1 72.7h3.2zM174.1 72.8l3.2-.1zM174.1 72.8l3.2-.1zM174.1 72.8h3.2z"/>
<path d="M180.3 72.7h3.2zM180.3 72.8l3.2-.1zM180.3 72.8l3.2-.1zM180.3 72.8h3.2z"/>
<path d="M186.4 72.7h3.3zM186.4 72.8l3.3-.1zM186.4 72.8l3.3-.1zM186.4 72.8h3.3z"/>
<path d="M192.6 72.7h3.2zM192.6 72.8l3.2-.1zM192.6 72.8l3.2-.1zM192.6 72.8h3.2z"/>
<path d="M198.8 72.7h3.2zM198.8 72.8l3.2-.1zM198.8 72.8l3.2-.1zM198.8 72.8h3.2z"/>
<path d="M199.3 71.3v3.6zM199.3 71.3v3.6zM199.3 71.3v3.6zM199.3 71.3v3.6z"/>
<path d="M199.3 66.1v1.8zM199.3 66.1v1.8zM199.3 66.1v1.8zM199.3 66.1v1.8z"/>
<path d="M204.9 72.7h3.3zM204.9 72.8l3.3-.1zM204.9 72.8l3.3-.1zM204.9 72.8h3.3z"/>
<path d="M211.1 72.7h3.2zM211.1 72.8l3.2-.1zM211.1 72.8l3.2-.1zM211.1 72.8h3.2z"/>
<path d="M217.3 72.7h1.6zM217.3 72.8l1.6-.1zM217.3 72.8l1.6-.1zM217.3 72.8h1.6z"/>
<path d="M94.1 92l-.9 1.3zM94.1 92l-.9 1.3zM94.1 92l-.8 1.3zM94.1 92l-.8 1.3z"/>
<path d="M97.8 86.8l-1.9 2.7zM97.8 86.8l-1.9 2.7zM97.8 86.8l-1.9 2.7zM97.8 86.8l-1.9 2.7z"/>
<path d="M101.4 81.5l-1.9 2.8zM101.4 81.5l-1.9 2.8zM101.4 81.5l-1.8 2.8zM101.4 81.5l-1.8 2.8z"/>
<path d="M109.8 77.9l1.9 2.7zM109.8 77.9l1.9 2.7zM109.8 77.9l1.9 2.6zM109.9 77.9l1.8 2.6z"/>
<path d="M113.4 83l1.8 2.7zM113.4 83l1.8 2.7zM113.4 83l1.9 2.7zM113.4 83l1.9 2.7z"/>
<path d="M116.9 88.2l1 1.3zM116.9 88.2l1 1.3zM116.9 88.2l1 1.3zM116.9 88.2l1 1.3z"/>
<path d="M199.3 78.3v1.9zM199.3 78.3v1.9zM199.3 78.3v1.9zM199.3 78.3v1.9z"/>
<path d="M64.8 152.4h1.7zM64.8 152.5l1.7-.1zM64.8 152.5l1.7-.1zM64.8 152.5h1.7z"/>
<path d="M69.6 152.4h3.4zM69.6 152.5l3.4-.1zM69.6 152.5l3.4-.1zM69.6 152.5h3.4z"/>
<path d="M76.1 152.4h3.4zM76.1 152.5l3.4-.1zM76.1 152.5l3.4-.1zM76.1 152.5h3.4z"/>
<path d="M82.6 152.4h3.4zM82.6 152.5l3.4-.1zM82.6 152.5l3.4-.1zM82.6 152.5h3.4z"/>
<path d="M89.1 152.4h3.4zM89.1 152.5l3.4-.1zM89.1 152.5l3.4-.1zM89.1 152.5h3.4z"/>
<path d="M95.6 152.4h1.7zM95.6 152.5l1.7-.1zM95.6 152.5l1.7-.1zM95.6 152.5h1.7z"/>
</g>
<g fill="none" stroke="#000" stroke-width=".21">
<path d="M64.4 39.9v.1M64.4 39.9l1.7 .1zM67.6 40h.1M69.2 39.9l3.4 .1zM74.2 40h.1M75.8 39.9l3.4 .1zM78.9 33.2l.9 1.3zM78.9 33.2h.1M80.6 35.7h.1M80.7 40h.1M81.4 37l1.9 2.6zM82.3 39.9l3.4 .1z"/>
<path d="M87.2 40h.1M88.8 39.9l3.4 .1zM93.8 40h.1M95.4 39.9l1.7 .1zM97.1 39.9v.1M130.5 39.9l-1.9 2.7zM131.4 38.6h.1M133.2 36l-1 1.4zM133.2 36h.1M84.2 40.8h.1M85 42.1l1.9 2.7zM87.7 45.9h.1"/>
<path d="M88.6 47.2l1.8 2.7zM91.3 51.1h.1M92.1 52.3l1.9 2.7zM94.8 56.2h.1M95.6 57.4l1.9 2.7zM116.8 59.5h.1M119.6 55.5l-1.9 2.7zM120.5 54.2h.1M123.2 50.3l-1.9 2.7zM124.1 49h.1M126.9 45.1l-1.9 2.7zM127.8 43.8h.1"/>
<path d="M62.5 72.7v.1M62.5 72.7l1.6 .1zM65.7 72.8h.1M67.2 72.7l3.4 .1zM72.1 72.8h.1M73.6 72.7l3.4 .1zM75.8 65.5h.1M75.8 65.5v2zM75.8 69.4h.1M75.8 71.2v4zM75.8 77h.1M75.8 78.8v2z"/>
<path d="M78.5 72.8h.1M80.1 72.7l3.3 .1zM84.9 72.8h.1M86.4 72.7l3.4 .1zM91.3 72.8h.1M92.8 72.7l3.4 .1zM97.7 72.8h.1M98.4 61.3h.1M99.2 62.5l1.9 2.7zM99.3 72.7l3.3 .1zM101.9 66.4h.1M102.7 67.7l1.9 2.6z"/>
<path d="M104.1 72.8h.1M105.1 76.3l-1.9 2.8zM105.5 71.6h.1M105.7 72.7l3.3 .1zM106 75.1h.1M106.3 72.8l1.9 2.7zM108.7 71.1l-1.9 2.7zM109 76.7h.1M109.6 69.9h.1M109.8 77.9l1.9 2.7zM110.5 72.8h.1M112.1 72.7l3.3 .1z"/>
<path d="M112.3 65.9l-1.9 2.7zM113.2 64.7h.1M116 60.7l-1.9 2.7zM116.9 72.8h.1M118.4 72.7l3.4 .1zM123.3 72.8h.1M124.9 72.7l3.3 .1zM129.8 72.8h.1M131.3 72.7l3.3 .1zM136.1 72.8h.1M136.8 65.5h.1M136.8 65.5v2z"/>
<path d="M136.8 69.4h.1M136.8 71.2v4zM136.8 77h.1M136.8 78.8v2zM137.7 72.7l3.3 .1zM142.5 72.8h.1M144.1 72.7l1.7 .1zM145.8 72.7v.1M169.5 72.7v.1M169.5 72.7l1.6 .1zM172.6 72.8h.1M174.1 72.7l3.2 .1z"/>
<path d="M178.8 72.8h.1M180.3 72.7l3.2 .1zM185 72.8h.1M186.4 72.7l3.3 .1zM191.1 72.8h.1M192.6 72.7l3.2 .1zM197.3 72.8h.1M198.8 72.7l3.2 .1zM199.3 78.3v1.9zM199.3 76.6h.1M199.3 71.3v3.6zM199.3 69.6h.1"/>
<path d="M199.3 66.1v1.8zM199.3 66.1h.1M203.5 72.8h.1M204.9 72.7l3.3 .1zM209.6 72.8h.1M211.1 72.7l3.2 .1zM215.8 72.8h.1M217.3 72.7l1.6 .1zM218.9 72.7v.1M75.8 80.8h.1M93.2 93.3h.1M94.1 92l-.9 1.3z"/>
<path d="M97.8 86.8l-1.9 2.7zM98.7 85.5h.1M101.4 81.5l-1.9 2.8zM102.3 80.3h.1M112.5 81.8h.1M113.4 83l1.8 2.7zM116.1 86.9h.1M116.9 88.2l1 1.3zM136.8 80.8h.1M199.3 80.2h.1M64.8 152.4v.1M64.8 152.4l1.7 .1z"/>
<path d="M68 152.5h.1M69.6 152.4l3.4 .1zM74.5 152.5h.1M76.1 152.4l3.4 .1zM81 152.5h.1M82.6 152.4l3.4 .1zM87.5 152.5h.1M89.1 152.4l3.4 .1zM94 152.5h.1M95.6 152.4l1.7 .1zM97.3 152.4v.1"/>
</g>
<!-- layer: 04_Cotas -->
<g fill="none" stroke="#000" stroke-width=".21">
<path d="M20 5h271.9v199.9h-271.9zM68.2 29.5v7.3M70.2 25.1h2.5M75.2 23.8v18M75.2 25.1h1M76.2 23.8v18M78.7 30.8h6.9M78.7 25.1h4.7M88.1 29.6v7.2M116.8 38.7l5.1 2.2M121.2 32.3h2.5M126.2 31v6.9"/>
<path d="M126.2 32.3h1.9M128.1 31v4.6M130.6 32.3h5.1M164 37h33.4M198 24.4v11.9M200 38.6l2.5 .5M200.2 29.6v6M200.5 25.6h7.4M205 39.5l4.9 .9M207.2 29.6v6M208.3 39.4l-1.7 1.1M210.4 24.4v11.9"/>
<path d="M214.6 35.3l-4.2 2.8M89 52.2a26.8 26.8 0 0 0-9.5 18.1M96.2 53.7a22.7 22.7 0 0 1 21.6 .1M117.4 41.6a7 7 0 0 0 9.9 6.7M126.3 43.9l4 3.9M131.8 58.8h2.5M136.8 57.6v7.3M136.8 58.8h5.5M142.3 57.6v11M144.8 58.8h2.5M164 57.8h8.2M164 43.7h27.7"/>
<path d="M165.2 46.2v9.1M188.7 53.9a4.2 4.2 0 0 0-5.6 3.9M190.7 55.4l.6 1.3 .2 1M198 40.8a6.3 6.3 0 0 1-5.3 9.1M203.2 46.3l8.4 5.8M204.5 41.9l-2.1 1.3M212.3 40.9l5 .9M70.3 77.4v26.5M81.3 73.4v19.7M98.2 68.8l2.3 1.1M102.7 71l7.2 3.5M106.3 73.4v21.1"/>
<path d="M107.6 73.4v21.1M112.1 75.6l16.8 8.3M118.8 64.5l-25 16.5M123 61.7l-2.1 1.4M142.3 77.4v26.5M183.9 60.2l1 1 .9 .5M203.5 76.8h25.1M219.5 72.8h9.1M227.4 67.7v2.5M227.4 72.8v4M227.4 79.3v2.5M75.8 81.4v18.8"/>
<path d="M78.3 98.9h56M83.8 91.9h20M91.7 82.4l-5.5 3.7M101.3 93.3h2.5M106.3 93.3h1.3M110.1 93.3h8.5M136.8 81.4v18.8M172.3 87.9v17.5M172.3 93.6h2.5M177.3 87.9v7M177.3 93.6h5M182.3 87.9v7"/>
<path d="M184.8 93.6h2.5M207.3 87.9v17.5M208.3 82.4v26.4M213.3 81.4v27.4M72.8 102.7h67M91.8 110v22.1M99.7 110v22.1M121.4 117.7h31.4M129.5 112.7v2.5M129.5 117.7v5.1M174.8 104.2h30M203.3 107.5h2.5"/>
<path d="M208.3 107.5h5M215.8 107.5h5.1M100.4 132.8h9.8M108.9 135.3v3.7M121.9 122.8h8.9M129.5 125.3v2.5M143 134.8l-3.9 6.4M151.6 120.2v18.1M100.4 141.5h9.8M134.5 148.4l-1.3 2.1M137.7 143.3l-1.9 2.9M142.4 140.8h10.4"/>
<path d="M142.4 148.8h10.4"/>
</g>
<g fill="#000" stroke="#000" stroke-width=".21">
<path d="M68.2 30.7l2.5-.4v.9zM72.7 30.3l2.5 .4-2.5 .5zM72.7 24.7l2.5 .4-2.5 .4zM76.2 30.8l2.5-.4v.8zM76.2 25.1l2.5-.4v.8zM85.6 30.4l2.5 .4-2.5 .4zM123.7 31.9l2.5 .4-2.5 .4zM128.1 32.3l2.5-.4v.8zM165.2 37l.4 2.5h-.8zM198 25.6l2.5-.4v.8zM202.6 38.7l2.4 .8h-2.6zM200.2 30.8l2.5-.4v.9z"/>
<path d="M204.7 30.4l2.5 .4-2.5 .5zM207.9 25.2l2.5 .4-2.5 .4zM208.3 39.4l1.8-1.7 .5 .7zM88.7 51.8l2.3-1.2-1.8 1.9zM94.1 55.1l1.9-1.7 .4 .7zM117.9 39.2l-.1 2.5-.8-.2zM118 53.5l1.9 1.6-2.3-.9zM127.1 48l2.3-1.1-1.8 1.8zM134.3 58.4l2.5 .4-2.5 .4zM142.3 58.8l2.5-.4v.8zM164.8 55.3h.8l-.4 2.5zM165.2 43.7l.4 2.5h-.8z"/>
<path d="M164.8 41.2h.8l-.4 2.5zM188.7 53.9l2.2 1.1-.5 .7zM190.2 49.6l2.5-.1-.1 .9zM196.4 38.8l1.9 1.7-.7 .6zM201.2 44.9l2.3 1.1-.5 .7zM204.3 41.5l2.3-1-1.9 1.7zM209.9 40.4l2.5 .1-.1 .8zM79.1 70.2l.8 .1-.5 2.5zM100.6 69.5l2.1 1.5-2.5-.7zM109.9 74.5l2.4 .7-.4 .8zM118.8 64.5l1.8-1.7 .5 .7zM183.1 57.8l1.1 2.2-.8 .3z"/>
<path d="M226.9 70.2h.9l-.4 2.6zM227.4 76.8l.4 2.5h-.9zM75.8 98.9l2.5-.4v.9zM81.3 91.9l2.5-.4v.8zM91.5 82.1l2.3-1.1-1.9 1.8zM103.8 91.5l2.5 .4-2.5 .4zM103.8 92.9l2.5 .4-2.5 .4zM107.6 93.3l2.5-.4v.8zM134.3 98.5l2.5 .4-2.5 .5zM174.8 93.2l2.5 .4-2.5 .4zM182.3 93.6l2.5-.4v.8zM70.3 102.7l2.5-.4v.8z"/>
<path d="M91.8 111.2l2.5-.4v.8zM97.2 110.8l2.5 .4-2.5 .4zM129.1 115.2h.9l-.5 2.5zM139.8 102.3l2.5 .4-2.5 .4zM172.3 104.2l2.5-.4v.8zM204.8 103.8l2.5 .4-2.5 .4zM205.8 107.1l2.5 .4-2.5 .5zM213.3 107.5l2.5-.4v.9zM108.9 132.8l.4 2.5h-.8zM108.5 139h.8l-.4 2.5zM129.5 122.8l.5 2.5h-.9zM151.2 138.3h.8l-.4 2.5z"/>
<path d="M151.6 117.7l.4 2.5h-.8zM135.8 146.2l-.9 2.4-.7-.5zM138.7 140.9l.7 .5-1.7 1.9zM151.6 140.8l.4 2.5h-.8zM151.2 146.3h.8l-.4 2.5z"/>
</g>
<text font-size="6" x="188.8" y="163">UNIVERSIDAD DE OVIEDO</text>
<g font-size="3.5">
<text x="162.7" y="180.8">PINZA DE FRENO</text>
<text x="162.6" y="187.4">INGENIERO/A RESPONSABLE: Rubén Iordache</text>
<text x="162.9" y="193.8">JEFE AL CARGO: Nombre de ejemplo</text>
</g>
<g font-size="3.1">
<text x="81.6" y="24.4">1</text>
<text x="201.4" y="24.9">12.5</text>
<text x="71" y="30.1">7</text>
<text x="80.6" y="30.2">12</text>
<text x="133.6" y="31.7">2</text>
<text x="202.9" y="30.2">7</text>
<text x="212.6" y="35.9" transform="rotate(-34 212.6 35.9)">2</text>
<text x="164.6" y="41.1" transform="rotate(-90 164.6 41.1)">7</text>
<text x="215.4" y="40.8" transform="rotate(11 215.4 40.8)">5</text>
<text x="117.7" y="44.2" transform="rotate(46 117.7 44.2)">159°</text>
<text x="206.6" y="47.9" transform="rotate(34 206.6 47.9)">R4.5</text>
<text x="104.9" y="50.4" transform="rotate(1 104.9 50.4)">70°</text>
<text x="164.6" y="52.3" transform="rotate(-90 164.6 52.3)">14</text>
<text x="195.8" y="49" transform="rotate(-60 195.8 49)">160°</text>
<text x="137.6" y="57.8">5,5</text>
<text x="182.1" y="55.5" transform="rotate(-35 182.1 55.5)">110°</text>
<text x="80.9" y="61.9" transform="rotate(-63 80.9 61.9)">55°</text>
<text x="226.7" y="75.5" transform="rotate(-90 226.7 75.5)">4</text>
<text x="127.4" y="82.4" transform="rotate(26 127.4 82.4)">8</text>
<text x="86.3" y="85.2" transform="rotate(-34 86.3 85.2)">30</text>
<text x="91.9" y="91.2">25</text>
<text x="113" y="92.2">1,31</text>
<text x="179" y="92.9">5</text>
<text x="104.9" y="98.3">61</text>
<text x="104.7" y="102.1">72</text>
<text x="188.2" y="103.5">35</text>
<text x="218.8" y="106.9">5</text>
<text x="95" y="110.5">8</text>
<text x="128.9" y="121" transform="rotate(-90 128.9 121)">5</text>
<text x="150.9" y="130.8" transform="rotate(-90 150.9 130.8)">23</text>
<text x="108.2" y="137.9" transform="rotate(-90 108.2 137.9)">9</text>
<text x="140.1" y="138.3" transform="rotate(-58 140.1 138.3)">3.5</text>
<text x="150.9" y="145.5" transform="rotate(-90 150.9 145.5)">8</text>
</g>
<g font-size="2.8">
<text x="170.8" y="170.1">GRUPO PA</text>
<text x="203.5" y="170.1">GRUPO PL</text>
<text x="233.1" y="170.1">ID DEL DIBUJO</text>
<text x="268.4" y="170.1">UNIDADES</text>
<text x="174.4" y="174.8">PA 07</text>
<text x="207" y="174.8">PL 20</text>
<text x="240.5" y="174.8">2.10</text>
<text x="273.4" y="174.9">MM</text>
<text x="260.2" y="180.6">ESCALA</text>
<text x="273.6" y="180.6">1:1</text>
<text x="163.4" y="199.4">MATERIAL PRINCIPAL</text>
<text x="171.5" y="203.8">ALUMINIO</text>
<text x="196.5" y="199.4">OTROS MATERIALES</text>
<text x="205.8" y="203.8">ACERO</text>
<text x="228.1" y="199.4">NORMATIVA SEGUIDA</text>
<text x="234.2" y="203.7">UNE 1-032-82</text>
</g>
</svg>
